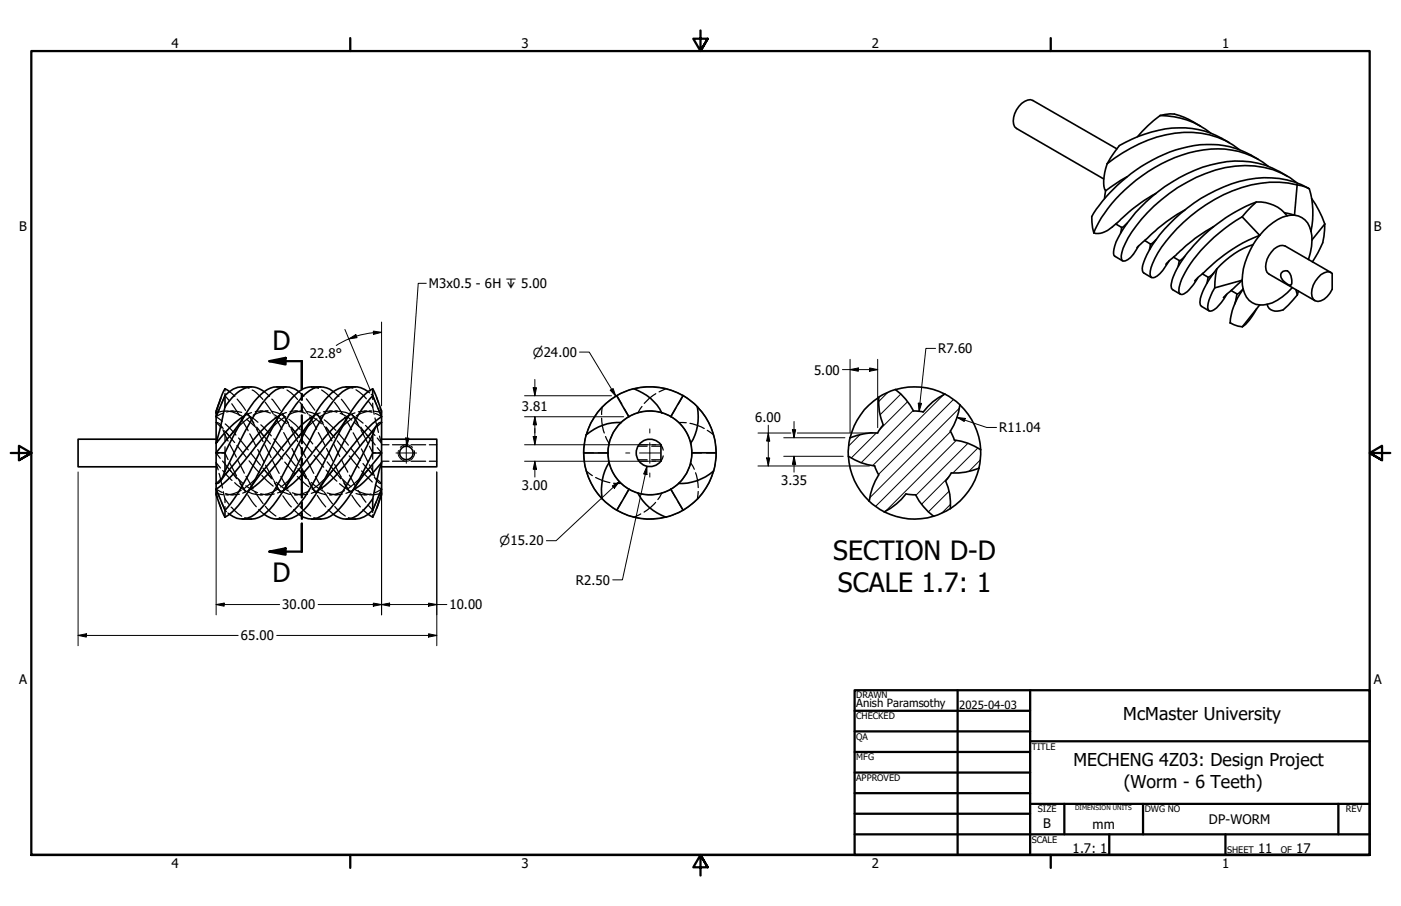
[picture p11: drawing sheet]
<svg xmlns="http://www.w3.org/2000/svg" width="432mm" height="279mm" viewBox="0 0 432 279" stroke-linecap="round" stroke-linejoin="round" font-family="sans-serif">
<!-- layer: Hatch (ANSI) -->
<g fill="none" stroke="#000" stroke-width=".31">
<path d="M265 134l-3.4 3.5M270.1 133.5l-7.7 7.7M273.6 121.1l-2.8 2.7M277.6 121.5l-6.3 6.4M279.7 123.9l-8.4 8.4M281.4 126.6l-16 16.1M290.8 121.7l-21.8 21.9M293 133.1l-23.1 23M293.9 123.2l-23.1 23.1M294.8 135.8l-21.9 21.9M295.7 125.9l-27.6 27.6M298.3 136.7l-16 16.1"/>
<path d="M301.4 138.2l-7.7 7.7M292.5 151.5l-6.4 6.4M292.5 147l-8.5 8.5M292.9 155.6l-2.7 2.7M302.1 141.9l-3.5 3.5"/>
</g>
<!-- layer: Hidden Narrow (ANSI) -->
<path d="M122.8 138.9l-.1 .3a2.51 2.51 0 0 0 2 3M123.4 138a2.54 2.54 0 0 1 3.7 0M127.6 138.9l.2 .3a2.67 2.67 0 0 1-2 3M196.9 137.2h2.7M201 137.2h2.7M196.9 142.2h2.7M201 142.2h2.7" fill="none" stroke="#000" stroke-width=".31"/>
<!-- layer: Hidden (ANSI) -->
<g fill="none" stroke="#000" stroke-width=".38">
<path d="M69.3 119.9v.7M74.6 119.3l2.2 .5M85.3 119.3l2.1 .5M96 119.3l2.2 .5M106.7 119.3l2.1 .4M205.2 119.9l-2.1 .9M67.5 139.7h-.9l1.3 1.7M67.7 125.9l-1.1 2.6 1.9 1.4M67.9 131.1a1.35 1.35 0 0 0-1.3-.8l1.7 1.7M68 131.1l.8 1M68.4 139.7h.9l1 2M68.7 127.4l-2.1 1.1"/>
<path d="M68.7 132.5l.6 1.5M69.2 132.8l3.1 3.7M69.3 134l1 2M69.3 121.3v.7M69.3 134v2M69.3 137.8v1.8M69.4 130.7l3.3 3.5M69.5 126.8l-2.3 .3M69.5 126.7h.9M69.6 133.2l.9 1.1M69.8 127.1a8.7 8.7 0 0 1 4.7 .1M70.7 126.9a11.4 11.4 0 0 1 4.4 1.8"/>
<path d="M70.7 120.8l1.7 1.4M70.7 123.6l-1.4-1.6-1.1 2.7M70.8 137l2 4M71.1 126.7h.8M71.4 124.5l2.4 3.6M72.6 132.5l-1.6 1.8M73 137.4l3 3.8M73.1 123.1l2.6 3.5M73.5 135.1l3 3.6M74.4 129l2.1 3.8M75.6 127.6l1.6 .9 2.3 1.7M76 129.3l3.5 3.2"/>
<path d="M76.3 127.5l2.2 3.8M76.5 127.7l1.7 2.7M77 133.8l1.9 3.9M77 128.7l-3.6 3M77.3 139.7l3 3.7M77.5 127.3l-2.1 .9M77.7 120.3l1.4 .9 1.9 2M78.7 126.9a8.8 8.8 0 0 1 4.7 .5M79.1 132.3l2 3.9M79.1 131.7l2.1 2.6M79.4 138.6l2 3.9M80.2 126.7h.8"/>
<path d="M80.3 133.3l3.1 3.6M80.4 131l3.2 3.4M81.4 120.8l1.7 1.4M81.6 137.2l2 3.9M81.7 124l2.5 3.6M81.8 126.7h.8M82.5 126.7a9.8 9.8 0 0 0-4.5 1.4M83.2 132.5l-1.5 1.8M83.7 126.9a10.4 10.4 0 0 1 4.4 1.7M83.8 123.1l2.6 3.5M84.1 137.9l3 3.6M84.4 127.9l3.9 2.7"/>
<path d="M84.4 135.3l3 3.7M84.8 128.6l2.1 3.8M87 127.5l2.2 3.8M87.1 127.7l1.8 2.7M87.4 133.4l2.1 3.9M87.8 128.6l-3.7 3M88.1 140l3 3.6M88.3 127.3l-2.2 .9M88.5 120.3l1.2 .9 2 2M89 129.3l3.5 3.2M89.1 131.4l3.2 3.5M89.4 126.9a8.2 8.2 0 0 1 4.7 .5"/>
<path d="M89.7 132.3l2.1 3.9M89.9 131.7l1.9 2.6M90 138.3l1.9 3.9M90.9 126.7h.8M92.1 120.8l1.6 1.4M92.3 137.2l1.9 3.9M92.4 124l2.5 3.6M92.5 126.7h.8M93.1 135.8l3 3.6M93.3 133.3l3.1 3.6M93.4 126.8h-.5a8 8 0 0 0-4.1 1.2M93.8 132.7l-1.5 1.6"/>
<path d="M94.4 123l2.6 3.5M94.6 126.9a9.1 9.1 0 0 1 4.4 1.9M95.2 127.9l2.7 1.8 1.2 1M95.4 128.6l2.2 3.8M97.2 137.9l2.9 3.6M97.6 127.4l2.2 3.7M97.7 129.2l-3.2 2.8M97.8 127.7l1.8 2.7M98.1 133.4l2 3.9M98.7 127.3l-1.9 .9M99.1 120.3l1.6 1.1 1.7 1.8M99.7 127a8.2 8.2 0 0 1 4.1 .1"/>
<path d="M99.9 131.5l3.2 3.5M99.9 129.5l3.6 3.2M100.3 132.1l2 3.9M100.5 131.7l2 2.6M100.6 138.3l2 3.9M101.6 126.7h.8M102.4 127a9.5 9.5 0 0 0-3.9 1.6M102.7 120.8l1.8 1.5M102.8 136.9l1.9 3.9M103.1 124.1l2.5 3.6M103.2 126.7h.7M103.4 126.8l1.6 .1 2.5 .7"/>
<path d="M103.9 136l3 3.7M104.3 133.6l3.1 3.7M104.6 132.6l-1.6 1.7M104.8 127.4l3.6 2.1M105.2 123.1l2.7 3.6M106.2 128.7l2.1 3.8M108.1 138.2l3 3.8M108.5 128l3.4 2.5M108.8 133.5l2.1 3.9M108.9 128.8l-3.6 3M109.2 130.2l3 3M109.4 127.3l-2 .9"/>
<path d="M109.7 120.2l2.1 1.6 1.1 1.2M110.2 130.4l-1.7-2.7 2.2 3.9M110.4 127a9.1 9.1 0 0 1 4.3 .1M111.2 131.7l2 2.6M111.3 132.6l2 4.1M111.4 138.4l1.9 4M112.3 126.7h.7M112.6 131.2l3 3.1M112.9 134l2.7 3.2M113.5 120.8l.4 .4M113.6 123.8l1.3 1.7M113.9 137.6l1 2h.9"/>
<path d="M113.9 126.7h.7M114.2 126.8l-2.1 .4-2.2 1M114.4 121.6l.5 .4 1.1 2.6M114.9 125.5l.4 2.3M114.9 122v1.2M114.9 124.3v1.2M114.9 139.7v1.9M114.9 132.9l-1.2 1.4M115.6 128.9l1 4.4M116.1 122.7l.5 1.5M116.3 138l1.3 1.6h-.9M116.5 125.9l1.1 2.6-1.9-1"/>
<path d="M117 134.5l.6 2.2-1.3-1.6M117.1 125.8l.5 1.5-2.2-.5M117.6 130.3l-1.4 1.3M117.6 137.2h2.3M121 137.2h4.5M126.7 137.2h4.5M132.3 137.2h2.3M179.9 139.6h3M184.4 139.6h3M185.4 129l.3 2.4 .5 2.1M185.6 125.5l-.2 2.3M186.6 134.6l1.1 2.1"/>
<path d="M190.1 122l1.5 2.6M192.3 125.9l1.6 2.6M196.6 137.6h2.9M197.9 125.3l-1.3 2M200.9 137.6h2.8M202.1 121.4l-2 1.5-1.5 1.5M203.7 137.2l.7 1.6M208.3 125.9l-1.5 2.6M209.2 130.3l2.3 .1M210.6 122l-1.6 2.7M212.7 130.6l2.1 .5 2.2 1M213.2 139.7h3"/>
<path d="M217.7 139.7h3M218 132.7l1.9 1.3M67.5 146l1.1 4.5M67.6 155.1l.5 1.6M67.9 147.8l-1.3 1.3M67.9 144.3l-1.3-1.6 .6 2.2M68.2 154.7l1.1 2.7M68.5 151.9l-1.9-1 1.1 2.6M68.6 142.2l2.6 3.2M68.6 145.1l2.9 3M68.8 151.6l.5 2.3M68.8 152.5l-2.2-.4 .5 1.5"/>
<path d="M69.3 153.9l1.3 1.7M69.3 153.9v1.1M69.3 156.2v1.2M69.3 157.4l.5 .4M69.5 152.2a8.1 8.1 0 0 0 4.3 .2M69.5 152.6h.9M70.2 158.2l.5 .4M70.5 145.1l-1.3 1.4M70.8 142.7l2.1 4M71 145.1l2 2.5M71.1 152.6h.8M71.2 156.4l3.3 2.8"/>
<path d="M71.9 146.2l3 2.9M72.3 148.8l3.4 2.5M73.3 142l2 3.9M73.5 147.8l2.2 3.8M73.9 149l1.8 2.7M74.4 151.2l-2.3 1-2.1 .4M75.4 159.6l2.1 .5M75.8 149.8l3.6 2.2M75.8 146.9l2.2 3.8M76.3 152.6l2.7 3.7M76.6 151.8l2.6 .7 1.6 .1M76.7 151.2l-1.9 .9"/>
<path d="M76.8 142.1l3.1 3.6M78.5 151.7l2.6 3.6M78.8 147.6l-3.5 3M79.8 157.1l1.6 1.5M80.2 152.6h.8M80.3 152.3a7.7 7.7 0 0 0 4.2 0M80.7 146.6l3.5 3.3M81 144.3l3.3 3.6M81.2 145.1l-1.6 1.7M81.7 145.1l2 2.5M81.8 156.1l1.6 1.8 1.6 1.2M81.8 152.6h.8"/>
<path d="M81.9 143.4l2 3.9M84 142l2 4M84.4 148.2l2.2 3.8M84.6 149l1.8 2.7M85.2 150.6l1.6 1 2.7 .9M85.2 148.7l2 1.7 1.8 1M85.7 150.8a9.5 9.5 0 0 1-3.9 1.6M86 159.6l2.2 .5M86.6 146.9l2.1 3.9M87.2 152.9l2.6 3.4M87.4 151.2l-1.9 .8M87.8 142.5l3.1 3.5"/>
<path d="M89.3 151.8l2.5 3.6M89.7 147.4l-3.2 2.8M90.1 152h.1a8.3 8.3 0 0 0 4.5 .5M90.5 157.2l1.6 1.4M90.9 152.6h.8M91.6 146.9l3.6 3.2M91.8 144.5l3.3 3.5M91.8 145.1l-1.4 1.6M92.3 145.1l2.1 2.5M92.4 143.2l2 3.9M92.5 156.2l2 2 1.3 .9M92.5 152.6h.8"/>
<path d="M94.7 142l2 4M95 148.1l2.2 3.8M95.3 151.4l-.6 .3a8.3 8.3 0 0 1-4 .9M95.3 149l1.8 2.7M95.9 148.8l1 .9 2.9 1.8M96.1 150.7a9.2 9.2 0 0 0 4.4 1.8M96.7 159.6l2.2 .5M96.8 140.4l3 3.7M97.2 146.9l2.2 3.9M97.8 152.8l2.6 3.5M98.1 151.2l-2.2 .9M99.9 151.8l2.6 3.6"/>
<path d="M100.1 147.7l-2.1 1.9-1.6 1.1M100.5 145l3.3 3.4M100.8 142.4l3.1 3.6M100.8 152a8.5 8.5 0 0 0 4.7 .4M101.2 157.2l1.5 1.4M102.5 145.1l-1.6 1.8M103 145.1l2 2.5M103.1 143.2l2.1 3.9M103.2 156.2l2 2 1.2 .9M103.2 152.6h.7M104.6 149.2l4 2.6M104.7 146.9l3.5 3.2"/>
<path d="M105.2 141.7l2 3.9M105.7 148.1l2.2 3.8M106 149l1.8 2.7M106.2 151.3a10.7 10.7 0 0 1-4.5 1.3h.7M107.4 159.6l2.1 .5M107.6 140.6l3.1 3.7M107.7 146.6l2.1 3.7M108.5 152.8l2.6 3.5M108.8 151.2l-2.2 .9M109.2 150.7a9.3 9.3 0 0 0 4.3 1.8M109.7 152.2a8.7 8.7 0 0 0 4.7 .1M110.4 151.3l2.4 3.6"/>
<path d="M110.8 147.7l-3.6 3M111.4 145.2l3.3 3.5M111.8 157.2l1.7 1.4M111.9 142.9l3.1 3.7M112.3 152.6h.7M113.2 145.1l-1.6 1.7M113.4 155.7l1.5 1.7M113.7 145.1l.9 1M113.9 143.3l1 2M114.9 145.3l.5 1.6M114.9 143.4v1.9M114.9 157.4v.7"/>
<path d="M114.9 158.8v.7M115.4 147.2l.8 1.1M115.7 149.5l1.9 1.4M115.8 147.4l1.8 1.7a1.37 1.37 0 0 1-1.4-.8M116 154.7l-1.1 2.7M117 152.3l-3.1 .3M117.6 150.9l-2.1 1.1M117.6 142.2h2.3M117.6 150.9l-1.1 2.6M121 142.2h4.5M126.7 142.2h4.5M132.3 142.2h2.3"/>
<path d="M180.7 145.3l1.9 1.4M183.6 147.3l2.3 1 2.1 .5M189.1 149l2.4 .1M191.6 154.7l-1.5 2.7M193.8 150.9l-1.5 2.6M196.6 141.8h2.9M197.5 158.5l-2.1 1M200.9 141.8h2.8M202.1 154.9l-1.6 1.6-2 1.4M204 152.1l-1.2 2M204.4 140.6l-.7 1.6M206.8 150.9l1.4 2.6"/>
<path d="M209 154.7l1.5 2.7M212.9 142.7l1.1 2M214.4 145.8l.5 2.1 .3 2.5M215.2 151.6l-.3 2.3"/>
</g>
<!-- layer: Visible (ANSI) -->
<g fill="none" stroke="#000" stroke-width=".51">
<path d="M357.6 35.6a40 40 0 0 0-7 6.6M357.6 35.6a24.8 24.8 0 0 1 15.5 5.4M357.6 35.6a10 10 0 0 1 8.7 1.2l3.7 2.1M340.7 58.9l-.3 2.3M341.2 50.5a11.3 11.3 0 0 0-.5 8.4l6.7-4.4M344.2 45.9l-25.9-14.9a3.6 3.6 0 0 0-4.2 1.8 6.1 6.1 0 0 0-1.4 6.3l27.5 16.1M356.3 59.6a72.7 72.7 0 0 0-13.5 10.4 6.1 6.1 0 0 1-5.7 1.8M378.9 44a28.2 28.2 0 0 0-26-2.7l-4 1.6-3.9 2-3.8 5.6M382 46.2a27.2 27.2 0 0 0-25.5-3.9 49.1 49.1 0 0 0-15.3 8.2M387.8 49.1a28.2 28.2 0 0 0-25.4-2.9 49.9 49.9 0 0 0-25.9 20.6l.2 3.5 .4 1.5M390.9 51.3a26.7 26.7 0 0 0-24.4-4.2 48.5 48.5 0 0 0-28.4 22.6l-1 2.1M394.3 52.9a28.8 28.8 0 0 0-23.7-1.3 47.8 47.8 0 0 0-26.6 23l-.4 1.2a5 5 0 0 0-.3 3l2.7 1.7"/>
<path d="M394.3 52.9l2.4 1.4M399.8 57a35.8 35.8 0 0 0-28.1 6.1 45.2 45.2 0 0 0-16.4 18.1 6.1 6.1 0 0 0-.7 4l.3 .3a2.43 2.43 0 0 0 2.6-1.1l2.8-3.9M399.8 57l2.6 .7 1.1 .5a26.2 26.2 0 0 1 .6 13.1M399.8 56.5a26.3 26.3 0 0 0-22.2-4.8 48 48 0 0 0-30.8 23.4 7.1 7.1 0 0 0-1 5.2 2.15 2.15 0 0 0 2.6-.9l2.5-3.5M399.8 57l-.8 9.4M403.4 58.1a29.3 29.3 0 0 0-26.3-.4 47.9 47.9 0 0 0-23.6 20.8l-.6 1.3a5.8 5.8 0 0 0-.7 4.1l2.7 1.7M343.9 69.1l1.9 1.1M345.7 70.1l-.3 1.8M347.4 68.8l-1.6 1.4M352.8 74.2l1.8 1.1M353 74l-2.5 2.4M354.6 75.2l-.3 1.8"/>
<path d="M356.3 73.9l-1.6 1.3M365.2 79.1l-1.5 1.3-2-1.1M365.2 64.8a53.4 53.4 0 0 0-12.2 9.2M374.1 69.8a59.1 59.1 0 0 0-12.8 9.8l-2 1.9M382.8 66.9a47 47 0 0 0-18.6 19.1l-.8 2.7a1.67 1.67 0 0 0 .6 2.1h.4a10.2 10.2 0 0 0 4.8-5.1M382.8 66.9l5.4 5.7M386.2 75.4a25.6 25.6 0 0 0-11.2 7.5M386.2 75.4a22.9 22.9 0 0 0-3.4 11M387.2 62.3l-4.4 4.6M388.2 72.6a54.1 54.1 0 0 0-18 12.2l-2 1.9M388.2 72.6l-2 2.8M395.9 65.6l3.1 .8"/>
<path d="M396.7 66.5a11.1 11.1 0 0 0-9.5-4.2 48.2 48.2 0 0 0-25 21.6 8.4 8.4 0 0 0-1.1 5l.3 .4 2.4 1.4M396.7 66.5a17 17 0 0 0-8.5 6.1M399 66.4l-2.3 .1M399 66.4a5.8 5.8 0 0 1 5.1 4.9M404.1 71.3l.3 2.7M404.2 61.2a31.5 31.5 0 0 1 4.1 7.9M404.4 74l-.2 1.9-.9 4.1M408.3 69.1a15.1 15.1 0 0 1-3 10.3l-.8 1.4M408.3 69.1l-3.9 4.9M363.5 80.4l-.3 1.8M370.6 84.5l1.8 1M372.4 85.5l-.4 1.8"/>
<path d="M374.1 84.2l-1.7 1.3M374.4 88.8l-1.8 3.8a3.4 3.4 0 0 0 .1 3.3 2.92 2.92 0 0 0 2.9-1.7l2.5-3.4M375 82.9a20.9 20.9 0 0 0-5.2 10.3l.2 .8 .3 .5 2.4 1.4M375 82.9l-.4 2-.2 3.9M379.2 99.6l2.4 1 1.3 .2M379.2 99.6l.1 .1M381.3 90.6l-.7 3.2M382.8 86.4l-5.7 5.4M382.8 86.4l.4 2.8-1.3 1.2-.6 .3-1.9-1.1M382.8 86.4l-8.4 2.4M387.3 95.2a14.7 14.7 0 0 1-4.4 5.6M388.2 94a5.6 5.6 0 0 1-5-4.8 19.4 19.4 0 0 0-4 10.4"/>
<path d="M388.2 94l-5.3 6.8M390.5 93.9l-2.3 .1M395.4 83.7a1.68 1.68 0 0 1 2.5 1.4l.2 1.8a.78 .78 0 0 1-.6 1 4.5 4.5 0 0 1-2.8-3l.2-.7zM398.3 88.7a16 16 0 0 1-7.8 5.2M399.4 89.3l.5 1.6M399.9 90.9l-2.9 3.3a3.7 3.7 0 0 1-6.2 .4l-.3-.7M400.2 89.8l-.3 1.1M407.1 84.7a2.59 2.59 0 0 1 3.5-.4v4.9a6.2 6.2 0 0 1-4.4 3.8 2.13 2.13 0 0 1-2-2.6 7.7 7.7 0 0 1 2.9-5.7zM410.3 84.1l-14.2-8.2a3.5 3.5 0 0 0-4.2 1.8 6.1 6.1 0 0 0-1.4 6.3l14.8 8.7M77.5 119.3h-2.9a7.1 7.1 0 0 0-5.3 2.7M88.2 119.3a8.8 8.8 0 0 0-8.9 3.4 78.6 78.6 0 0 0-10 16.9M98.9 119.3a8.5 8.5 0 0 0-8.7 3.3 66.1 66.1 0 0 0-9.2 15.1l-3.3 6.6a57.5 57.5 0 0 1-8.4 13.1"/>
<path d="M109.5 119.3a9.4 9.4 0 0 0-9.6 4.3 121.2 121.2 0 0 0-11.2 20 54.3 54.3 0 0 1-9 14 6.3 6.3 0 0 1-9 1M114.9 119.9v2.1M195.4 119.9l-2.8 .8-2.5 1.3M195.4 119.9a20.9 20.9 0 0 1 15.1 2.1M195.4 119.9a15 15 0 0 1 8.6 7.4M66.6 135.4h-42.5v8.6h42.5M68.1 122.7l-1.5 4v25.9l2.7 6.9M69.3 125.5l-2.7 11.2a34.1 34.1 0 0 1 8.8-8.5M69.3 122l-2.7 6.5M69.3 122v3.5M69.3 139.6v5.7M70.7 120.8l-1.4-.9-.3 .6-2.4 6.8 .6-.2"/>
<path d="M75.7 127.7a108.4 108.4 0 0 1-9.1 11.9h2.7M81.4 120.8a6.1 6.1 0 0 0-8.3 .4l-2.3 2.3-1.5 2M86.1 128.2a47.4 47.4 0 0 0-11.7 12.1l-6.4 8M86.4 127.7l-3.5 5.1-6.9 8.5a44.1 44.1 0 0 1-9.4 9.6l2.7 6.5M92.1 120.8a6.1 6.1 0 0 0-8.5 .5 46.3 46.3 0 0 0-8.6 12.7l-5.7 11.3M96.8 128.2a42.8 42.8 0 0 0-10.8 10.9l-.9 1.2a98.7 98.7 0 0 0-8.6 11.4M97.1 127.7l-3.5 5.1-6.2 7.5a42.4 42.4 0 0 1-10.7 10.9M102.7 120.8a6 6 0 0 0-8.3 .4 45.6 45.6 0 0 0-9.4 14.2l-2.1 4.2a80 80 0 0 1-10.4 17.4l-3.2 2.5M107.4 128.2a42.8 42.8 0 0 0-10.7 10.9l-.9 1.2a98.7 98.7 0 0 0-8.7 11.4M107.8 127.7l-3.5 5.1-7.1 8.7a41.6 41.6 0 0 1-9.8 9.7M113.5 120.8a6.2 6.2 0 0 0-9 1 52.2 52.2 0 0 0-9 14l-1.1 2.2a114.8 114.8 0 0 1-10.1 17.8 9.4 9.4 0 0 1-9.7 4.3M114.9 139.7h2.7l-5.6 6.9-3.5 5.1"/>
<path d="M114.9 139.7a80.5 80.5 0 0 1-10.1 17 9 9 0 0 1-8.8 3.4M114.9 122l2.7 6.5a47.1 47.1 0 0 0-10.3 10.8l-1 1.2a92.1 92.1 0 0 0-8.5 11.2M114.9 122a70.2 70.2 0 0 0-10.1 16.4l-1.6 3.3a79.8 79.8 0 0 1-9.2 15.1 9 9 0 0 1-8.7 3.3M114.9 134v5.7M116.2 131.1l-8.4 10.4a38.6 38.6 0 0 1-9.7 9.7M117.6 135.4h17v8.6h-17M117.6 130.3a2.32 2.32 0 0 0-2.1 2l-2 4.5a104.3 104.3 0 0 1-11.5 19.8l-.7 .8a6.6 6.6 0 0 1-9.2 1.2M179.9 139.7a21 21 0 0 0 5.7 14.2M179.9 139.7h7.5M180.7 134l-.6 2.8-.2 2.9M187.4 139.7a12.9 12.9 0 0 0 6.5 11.2M191.5 130.3a15.7 15.7 0 0 0-10.8 3.7"/>
<path d="M193.8 128.5l-3.7-6.5a20.1 20.1 0 0 0-9.4 12M197.3 136.7a4.2 4.2 0 0 1 6.4 .4v5.1a4.2 4.2 0 0 1-6.1 .7 4.2 4.2 0 0 1-.3-6.2zM206.8 128.5a12.9 12.9 0 0 0-19.4 11.2M206.8 128.5a12.9 12.9 0 0 1 6.4 11.1M210.5 122l2.4 1.6 2.1 1.9M210.5 122l-3.7 6.5M213.2 139.6h7.5M213.2 139.6a12.9 12.9 0 0 1-19.3 11.3M214.9 125.5a15.4 15.4 0 0 1-2 11.2M214.9 125.5a20.3 20.3 0 0 1 5.8 14.1M220.7 139.6l-.2 2.9-.6 2.8M262 135l-.5 2.8v2.9"/>
<path d="M270.5 133.5l1.7-2.4a18.4 18.4 0 0 1-1.4-8.5 21 21 0 0 0-8.8 12.4M270.5 133.5a19.6 19.6 0 0 0-8.5 1.5M276 120.1l-2.7 1-2.5 1.4M276 120.1a18.4 18.4 0 0 1 5.5 6.7l3 .2M276 120.1a20.7 20.7 0 0 1 15.2 1.4M291.2 121.5l2.4 1.5 2.2 1.8M291.2 121.5a17.6 17.6 0 0 0-6.7 5.6M292.9 132.9l1.2 2.7M292.9 133a19.6 19.6 0 0 0 2.9-8.2 20.8 20.8 0 0 1 6.5 13.9 18.5 18.5 0 0 0-8.2-3M302.2 138.7a20.2 20.2 0 0 1-9.3 18.1 17.1 17.1 0 0 0-1.4-8.5l1.7-2.5M69.3 145.3l-1.3 3a1.43 1.43 0 0 1-1.4 .8M69.3 157.4v2.1"/>
<path d="M108.8 151.2a39.1 39.1 0 0 0 8.8-8.5l-2.7 11.2M114.9 157.4a8.6 8.6 0 0 1-8.2 2.7M114.9 153.9a14.5 14.5 0 0 1-6.8 6l-.8 .1a6.1 6.1 0 0 1-4.6-1.4M114.9 153.9v3.5M116.1 156.7l1.5-4.1v-.5l-1.4 4.4-1.3 3-1.4-.9M117.6 150.9v1.2l-.6 .2M117.6 150.9v-24.2l-1.8-4.8-.9-2a24.3 24.3 0 0 0-8.4 9.9l-5.2 10a96.4 96.4 0 0 1-9.4 16.2 8.9 8.9 0 0 1-7.4 4l-1-.2-2.1-1.2M117.6 150.9l-2.7 6.5M185.6 153.8l2.2 2 2.3 1.6M187.7 142.7a16.1 16.1 0 0 0-2.1 11.2M193.9 150.9l-3.8 6.5a20.1 20.1 0 0 0 15.1 2M196.6 152.1a16 16 0 0 0 8.6 7.4l2.8-.9 2.5-1.3"/>
<path d="M206.8 150.9l3.8 6.5M219.9 145.3a20.5 20.5 0 0 1-9.3 12.1M219.9 145.3a15.4 15.4 0 0 1-10.7 3.8M267.9 154.5l2.2 1.8 2.4 1.5M269.6 143.7l1.2 2.7a19.6 19.6 0 0 0-2.9 8.2 20.4 20.4 0 0 1-6.4-13.9 18.5 18.5 0 0 0 8.1 3M279.2 152.3l3 .3a20.3 20.3 0 0 0 5.5 6.6M279.2 152.3a19.3 19.3 0 0 1-6.7 5.6 20.2 20.2 0 0 0 15.2 1.3M292.9 156.8l-2.5 1.4-2.7 1M301.8 144.4a19.6 19.6 0 0 1-8.6 1.5"/>
<circle cx="125.3" cy="139.7" r="2.1"/>
</g>
<!-- layer: Section Line (ANSI) -->
<path d="M83 111.4l5-1v2zM83 111.4h10v8.6M93 121.5v1.8M93 124.8v1.8M93 128.1v8.6M93 138.2v1.8M93 141.5v1.8M93 144.8v8.6M93 154.9v1.8M93 158.2v1.8M83 170.1l5-1v2zM93 161.5v8.6h-10" fill="none" stroke="#000" stroke-width=".7"/>
<path d="M83 111.4l5-1v2zM83 170.1l5-1v2z" fill="#000"/>
<!-- layer: Border (ANSI) -->
<g fill="none" stroke="#000" stroke-width=".7">
<path d="M107.9 11.7v4M215.9 9.4v6.3l-2.2-3.8h4.4l-2.2 3.8 2.2-3.8M323.8 11.7v4M3.3 139.7h6.4l-3.9-2.2v4.4l3.9-2.2-3.9 2.2M428.5 139.7h-6.4l3.9-2.2v4.4l-3.9-2.2 3.9 2.2M263.4 212.9h158.7v50.8h-158.7zM263.4 219.2h54.1M295.1 212.9v50.8M317.5 212.9v50.8M263.4 225.6h54.1M263.4 231.9h54.1M263.4 238.3h54.1"/>
<path d="M317.5 228.6h104.6M263.4 244.6h54.1M263.4 251h54.1M263.4 257.3h158.7M317.5 247.9h104.6M328 247.9v9.4M341.9 257.3v6.4M352.3 247.9v9.4M377.7 257.3v6.4M412.5 247.9v9.4M9.7 263.7v-248h412.4v248h-412.4h412.4M107.9 263.7v4"/>
<path d="M218.1 267.5l-2.2-3.8 2.2 3.8h-4.4l2.2-3.8v6.3M323.8 263.7v4"/>
</g>
<!-- layer: Sketch Geometry (ANSI) -->
<g fill="none" stroke="#000" stroke-width=".31">
<circle cx="200.3" cy="139.7" r="20.4"/>
<circle cx="200.3" cy="139.7" r="12.9"/>
</g>
<!-- layer: Symbol (ANSI) -->
<path d="M131.4 87.4h-2.5l-3.5 50.2M125 135.1h1l-.6 2.5z" fill="none" stroke="#000" stroke-width=".31"/>
<path d="M125 135.1h1l-.6 2.5z" fill="#000"/>
<!-- layer: Dimension (ANSI) -->
<g fill="none" stroke="#000" stroke-width=".31">
<path d="M117.6 99.3v25.9M106.3 101.6l7.9 19M107.5 104.5l-3.9 2M107.5 104.5l2.2-1.3 .3 .9zM109.9 103.7l-2.4 .8M115.1 102.1l2.5 .4-2.5 .6zM117.6 102.5l-4 .3-3.8 .9M164.3 119.6h1.1l-.6 2.4zM164.8 117v5M178.6 108.6h3l8.2 13.6M259.7 114h10.8M262 114l2.5-.5v1z"/>
<path d="M262 110.8v22.6M268 113.5l2.5 .5-2.5 .5zM270.5 110.8v21.1M288.4 107.4h-3l-2.1 19.5M161.7 137.2h38.5M161.7 122h26.8M161.7 128.5h30.5M164.3 134.6h1.1l-.6 2.6zM164.8 128.5l.6 2.5h-1.1zM164.8 128.5v8.7M188.1 120.3l.9-.5 .8 2.4zM200.4 137.2h1.7"/>
<path d="M233.6 133.5h10.2M236.8 133.5l.4 2.5h-.9zM236.8 131.1v12.6M241.6 135h18.8M244.2 132.5h1l-.5 2.5zM244.7 130v5M245.7 133.5h23.2M283 124.3l1 .1-.7 2.5zM295 128.7l2.5 .3-.3 1zM295 128.7l9.1 3.1h3M24.1 145.5v53.6M66.6 150.7v38.9"/>
<path d="M117.6 145.5v44.1M134.6 145.5v53.6M161.7 142.2h38.5M164.8 142.2l.6 2.5h-1.1zM164.8 142.2v4.9M188.7 149.9l2.2-1.4-1.5 2.1zM190.9 148.5l-19.5 18.3h-3M199.4 143.8v2.6l-1-.2zM199.4 143.8l-7.6 35h-3M200.4 142.2h1.7M233.6 143.7h34.4M236.3 141.2h.9l-.4 2.5z"/>
<path d="M241.6 140.7h18.3M244.7 140.7l.5 2.5h-1zM244.7 140.7v4.9M24.1 196l2.5-.5v1zM24.1 196h49.3M66.6 186.4l2.5-.4v.9zM66.6 186.4h19.6M85.3 196h49.3M98 186.4h39.7M115.1 186l2.5 .4-2.5 .5zM117.6 186.4l2.5-.4v.9zM132.1 186l2.5 .4-2.5 .5z"/>
<path d="M132.1 195.5l2.5 .5-2.5 .5z"/>
</g>
<g fill="#000">
<path d="M107.5 104.5l2.2-1.3 .3 .9zM115.1 102.1l2.5 .4-2.5 .6zM164.3 119.6h1.1l-.6 2.4zM262 114l2.5-.5v1zM268 113.5l2.5 .5-2.5 .5zM164.3 134.6h1.1l-.6 2.6zM164.8 128.5l.6 2.5h-1.1zM188.1 120.3l.9-.5 .8 2.4zM236.8 133.5l.4 2.5h-.9zM244.2 132.5h1l-.5 2.5zM283 124.3l1 .1-.7 2.5zM295 128.7l2.5 .3-.3 1z"/>
<path d="M164.8 142.2l.6 2.5h-1.1zM188.7 149.9l2.2-1.4-1.5 2.1zM199.4 143.8v2.6l-1-.2zM236.3 141.2h.9l-.4 2.5zM244.7 140.7l.5 2.5h-1zM24.1 196l2.5-.5v1zM66.6 186.4l2.5-.4v.9zM115.1 186l2.5 .4-2.5 .5zM117.6 186.4l2.5-.4v.9zM132.1 186l2.5 .4-2.5 .5zM132.1 195.5l2.5 .5-2.5 .5z"/>
</g>
<!-- layer: Center Mark (ANSI) -->
<path d="M122 139.7h6.4M125.2 136.5v6.4M192.8 139.7h1.3M197.1 139.7h6.4M200.3 132.3v1.2M200.3 136.5v6.4M200.3 145.9v1.2" fill="none" stroke="#000" stroke-width=".31"/>
<g font-size="8.2">
<text x="83.9" y="107.9">D</text>
<text x="256.8" y="172.7">SECTION D-D</text>
<text x="83.9" y="179.6">D</text>
<text x="258.2" y="182.6">SCALE 1.7: 1</text>
</g>
<g font-size="5.5">
<text x="346.2" y="221.9">McMaster University</text>
<text x="330.8" y="236.3">MECHENG 4Z03: Design Project</text>
<text x="346.3" y="242.9">(Worm - 6 Teeth)</text>
</g>
<g font-size="4.1">
<text x="52.8" y="14.7">4</text>
<text x="160.8" y="14.7">3</text>
<text x="268.7" y="14.7">2</text>
<text x="376.7" y="14.7">1</text>
<text x="5.9" y="71.4">B</text>
<text x="423.4" y="71.4">B</text>
<text x="132.2" y="88.9">M3x0.5 - 6H ↧ 5.00</text>
<text x="95.5" y="110.4">22.8°</text>
<text x="289.2" y="108.9">R7.60</text>
<text x="250.9" y="115.5">5.00</text>
<text x="160.8" y="126.7">3.81</text>
<text x="232.8" y="130.2">6.00</text>
<text x="307.9" y="133.3">R11.04</text>
<text x="240.7" y="149.4">3.35</text>
<text x="160.8" y="151">3.00</text>
<text x="177.5" y="180.3">R2.50</text>
<text x="86.9" y="188">30.00</text>
<text x="138.5" y="188">10.00</text>
<text x="74.2" y="197.4">65.00</text>
<text x="5.9" y="211.1">A</text>
<text x="423.4" y="211.1">A</text>
<text x="321.6" y="255.4">B</text>
<text x="336.7" y="255.5">mm</text>
<text x="372.6" y="254.3">DP-WORM</text>
<text x="330.6" y="263.1">1.7: 1</text>
<text x="387.7" y="263.1">11</text>
<text x="399.5" y="263.1">17</text>
<text x="52.8" y="267.7">4</text>
<text x="160.8" y="267.7">3</text>
<text x="268.7" y="267.7">2</text>
<text x="376.7" y="267.7">1</text>
</g>
<g font-size="3.9">
<text x="164.2" y="110">⌀24.00</text>
<text x="153.9" y="168.1">⌀15.20</text>
</g>
<g font-size="3.5">
<text x="263.9" y="218">Anish Paramsothy</text>
<text x="295.7" y="218.6">2025-04-03</text>
</g>
<g font-size="2.8">
<text x="263.9" y="215.4">DRAWN</text>
<text x="263.9" y="221.8">CHECKED</text>
<text x="263.9" y="228.2">QA</text>
<text x="318" y="231.1">TITLE</text>
<text x="263.9" y="234.5">MFG</text>
<text x="263.9" y="240.9">APPROVED</text>
<text x="319.9" y="250.5">SIZE</text>
<text x="352.8" y="250.5">DWG NO</text>
<text x="414.8" y="250.4">REV</text>
<text x="318" y="259.9">SCALE</text>
<text x="378.2" y="263.1">SHEET</text>
<text x="394.8" y="263.1">OF</text>
</g>
<text font-size="2" x="331.3" y="249.9">DIMENSION UNITS</text>
</svg>
